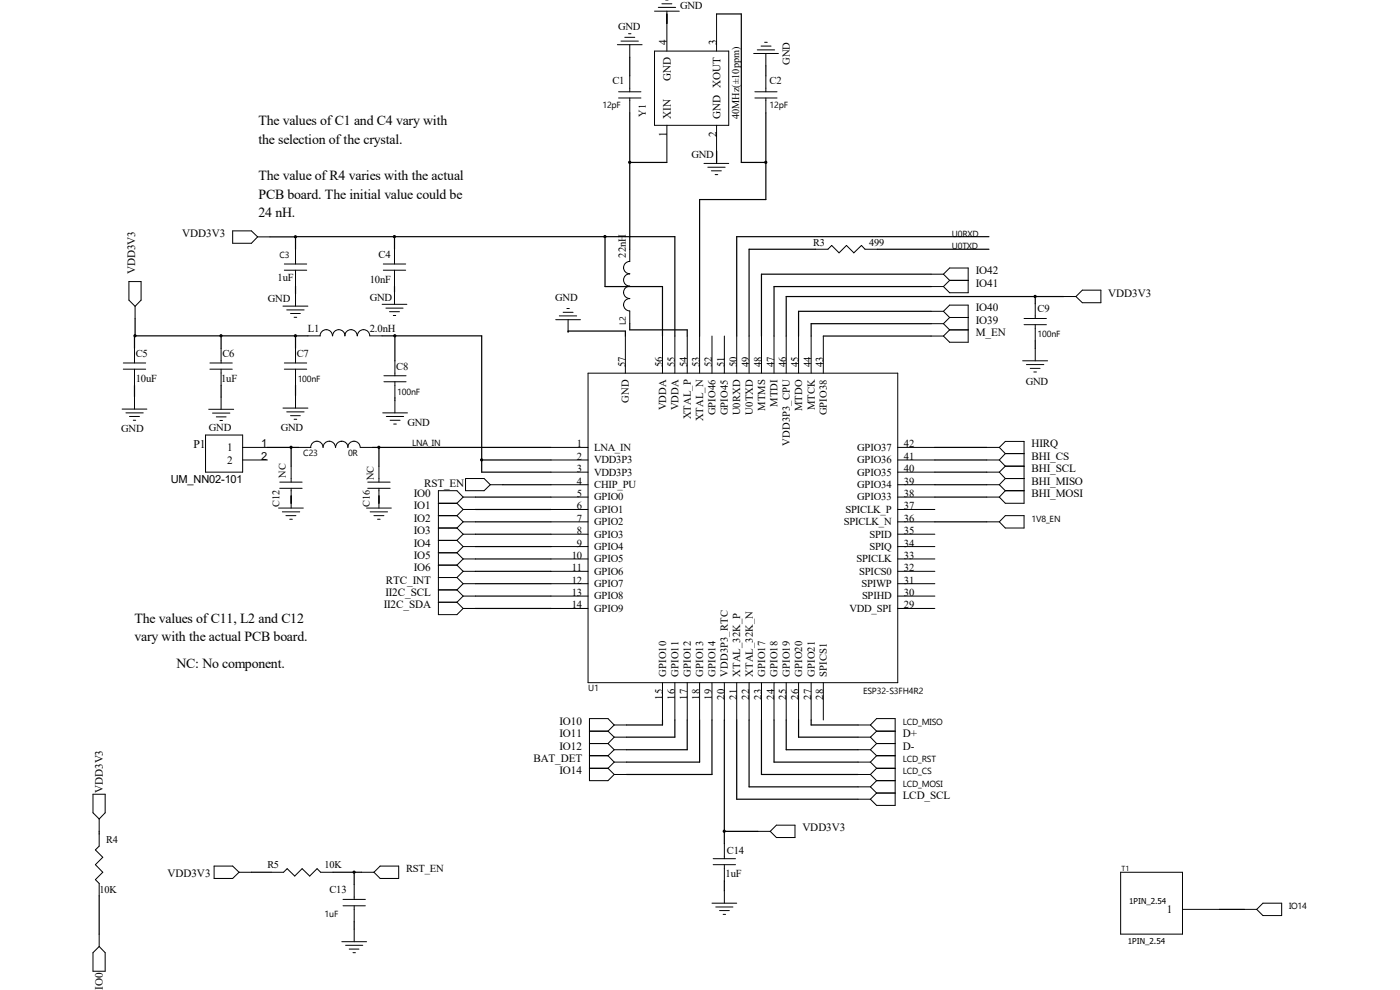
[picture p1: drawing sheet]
<svg xmlns="http://www.w3.org/2000/svg" width="297mm" height="210mm" viewBox="0 0 297 210" stroke-linecap="round" stroke-linejoin="round" font-family="sans-serif">
<g fill="none" stroke="#000" stroke-width=".21">
<path d="M131 9.5h5.2M131.2 19.5h4.8M131.7 8.7h3.7M132.5 7.9h2.2M133.3 7.2h.6M133.6 9.5v2.6M133.6 16.1v3.4M138.9 10.8h15.7v15.8h-15.7zM138.9 2.4h5.2M139.7 1.6h3.6M140.4 .8h2.1M141.2 0h.5"/>
<path d="M141.5 2.4v8.4M152 3v7.8M159.9 11.3h5.2M160.1 19.5h4.7M160.7 10.6h3.6M161.5 9.8h2.1M162.2 9h.6M162.5 11.3v2.7M162.5 16.1v3.4M131.2 20.8h4.8M133.6 20.8v3.2M141.5 26.6v7.9"/>
<path d="M149.4 34.7h5.2M150.2 35.5h3.6M150.9 36.2h2.1M151.7 37h.6M152 26.6v8.1M160.1 20.8h4.7M162.5 20.8v3.2M27.3 59.7h2.6v4l-1.2 1.3-1.4-1.3zM49.4 49h3.9l1.4 1.2-1.4 1.4h-3.9zM54.7 50.2h2.6M60.3 57.3h4.8M60.3 56h4.8"/>
<path d="M62.7 52.9v3.1M62.7 57.3v3.4M81.3 57.3h4.8M81.3 56h4.8M83.7 52.9v3.1M83.7 57.3v3.4M132.3 56.8a1.31 1.31 0 0 0 1.3 1.3M133.6 52.9v2.6a1.23 1.23 0 0 0-1.3 1.3M133.6 58.1a1.29 1.29 0 0 0-1.3 1.3 1.29 1.29 0 0 0 1.3 1.3 1.31 1.31 0 0 0-1.3 1.3M173 52.9h2.6l.8-.8 1.6 1.5 1.6-1.5 1.5 1.5 1.7-1.5 .7 .8h2.6M197.5 58.2h2.7M200.2 58.2l1.3-1.3h3.9v5.2h-3.9l-1.3-1.3"/>
<path d="M200.2 58.2l1.3 1.3M201.5 59.5h3.9M201.5 59.5l-1.3 1.3M26.2 78.3h4.7M26.2 77h4.7M28.5 73.9v3.1M28.5 78.3v3.4M28.7 65v2.6M44.5 78.3h4.8M44.5 77h4.8M46.9 73.9v3.1M46.9 78.3v3.4"/>
<path d="M60 64.9h5.3M60.3 78.3h4.8M60.3 77h4.8M60.8 65.7h3.7M61.6 66.5h2.1M62.4 67.3h.5M62.7 62.3v2.6M62.7 73.9v3.1M62.7 78.3v3.4M65.3 71.2h2.6M69.2 69.9a1.31 1.31 0 0 1 1.3 1.3M69.3 69.9h-.1a1.31 1.31 0 0 0-1.3 1.3"/>
<path d="M70.6 71.2a1.31 1.31 0 0 1 1.3-1.3 1.31 1.31 0 0 1 1.3 1.3M74.5 69.9a1.31 1.31 0 0 1 1.3 1.3M74.5 69.9a1.31 1.31 0 0 0-1.3 1.3M75.8 71.2a1.31 1.31 0 0 1 1.3-1.3 1.31 1.31 0 0 1 1.3 1.3h2.7M81.1 64.6h5.2M81.4 79.7h4.7M81.9 65.4h3.6M82.6 66.1h2.2M83.4 66.9h.5M83.7 61.9v2.7M83.8 76.5v3.2M117.9 67.8h5.2"/>
<path d="M118.7 67h3.6M119.5 66.3h2.1M120.3 65.4h.5M120.5 67.8v2.6M124.8 79.2h65.7v65.6h-65.7zM132.3 62.1v-.1a1.31 1.31 0 0 0 1.3 1.3M132.3 64.7v-.1a1.31 1.31 0 0 0 1.3 1.4v2.6M132.7 71.3v7.9M133.6 63.4a1.23 1.23 0 0 0-1.3 1.2M140.5 71.3v7.9M143.2 71.3v7.9M145.8 71.3v7.9"/>
<path d="M148.4 71.3v7.9M151 71.3v7.9M153.7 71.3v7.9M156.3 71.3v7.9M158.9 71.3v7.9M161.5 71.3v7.9M164.2 71.3v7.9M166.8 71.3v7.9M169.4 71.3v7.9M172.1 71.3v7.9M174.7 71.3v7.9M197.5 71.3h2.7"/>
<path d="M197.5 68.7h2.7M197.5 66h2.7M197.5 60.8h2.7M200.2 66l1.3-1.3h3.9v7.9h-3.9l-1.3-1.3M200.2 68.7l1.3 1.3M200.2 66l1.3 1.4M201.5 70h3.9M201.5 70l-1.3 1.3M201.5 67.4h3.9M201.5 67.4l-1.3 1.3M217 76.5h5.2M217.3 68.9h4.7"/>
<path d="M217.3 67.6h4.7M217.8 77.3h3.6M218.6 78.1h2M219.3 78.9h.6M219.6 64.4v3.2M219.6 68.9v3.4M219.6 73.9v2.6M225.6 62.9h2.7M228.3 62.9l1.3-1.3h4v2.6h-4zM25.9 86.8h5.3M26.7 87.6h3.7M27.5 88.3h2.1"/>
<path d="M28.3 89.2h.5M28.5 84.2v2.6M43.6 92.3h7.9v7.9h-7.9zM44.3 86.8h5.3M45.1 87.6h3.7M45.9 88.4h2.1M46.7 89.2h.5M46.9 84.2v2.6M51.5 94.9h5.2M51.5 97.6h5.2M60 86.6h5.3M60.8 87.4h3.7"/>
<path d="M61.6 88.2h2.1M61.8 98.9v3.4M62.4 88.9h.5M62.7 83.9v2.7M63.3 94.9h2.7M67.2 93.6a1.31 1.31 0 0 1 1.3 1.3 1.24 1.24 0 0 1 1.4-1.3M67.3 93.6a1.24 1.24 0 0 0-1.4 1.3M69.9 93.6a1.31 1.31 0 0 1 1.3 1.3M72.5 93.6a1.23 1.23 0 0 0-1.3 1.3M72.5 93.6a1.31 1.31 0 0 1 1.3 1.3M75.1 93.6a1.31 1.31 0 0 1 1.3 1.3M75.1 93.6a1.24 1.24 0 0 0-1.3 1.3"/>
<path d="M76.5 94.9h2.6M80.4 98.9v3.4M81.2 87.6h5.2M81.4 81h4.7M82 88.3h3.6M82.8 89.2h2.1M83.5 90h.6M83.8 81v3.4M83.8 85v2.6M116.9 94.9h7.9M116.9 97.6h7.9M190.5 94.9h7.8"/>
<path d="M190.5 97.6h7.8M209.3 94.9h2.7M209.3 97.6h2.7M212 94.9l1.3-1.3h4v13.2h-4l-1.3-1.3M212 97.6l1.3 1.3M212 94.9l1.3 1.3M213.3 98.9h4M213.3 98.9l-1.3 1.3M213.3 96.2h4M213.3 96.2l-1.3 1.4M59.1 107.8h5.2M59.4 102.3h4.7"/>
<path d="M59.4 103.6h4.7M59.9 108.6h3.7M60.7 109.4h2.1M61.5 110.2h.5M61.8 103.6v4.2M77.8 107.8h5.2M78 102.3h4.8M78 103.6h4.8M78.5 108.6h3.7M79.3 109.4h2.1M80.1 110.2h.5M80.4 103.6v4.2"/>
<path d="M93 106.8h3.9M93 109.4h3.9M93 112h3.9M93 114.6h3.9M93 117.3h3.9M93 119.9h3.9M96.9 106.8l1.4 1.3M96.9 109.4l1.4 1.3M96.9 112l1.4 1.3M96.9 114.6l1.4 1.4M96.9 117.3l1.4 1.3M96.9 119.9l1.4 1.3"/>
<path d="M98.3 105.5h2.6M98.3 108.1h2.6M98.3 110.7h2.6M98.3 113.3h2.6M98.3 116h2.6M98.3 118.6h2.6M98.3 105.5l-1.4 1.3M98.3 105.5l-1.4-1.4h-3.9v26.3h3.9l1.4-1.3M98.3 108.1l-1.4 1.3M98.3 110.7l-1.4 1.3M98.3 113.3l-1.4 1.3M98.3 116l-1.4 1.3"/>
<path d="M98.3 118.6l-1.4 1.3M98.8 101.5h3.9l1.3 1.3-1.3 1.3h-3.9zM104 102.8h2.6M116.9 100.2h7.9M116.9 105.5h7.9M116.9 108.1h7.9M116.9 110.7h7.9M116.9 113.3h7.9M116.9 116h7.9M116.9 118.6h7.9M116.9 102.8h7.9M190.5 100.2h7.8"/>
<path d="M190.5 105.5h7.8M190.5 108.1h7.8M190.5 110.7h7.8M190.5 113.3h7.8M190.5 116h7.8M190.5 118.6h7.8M190.5 102.8h7.8M209.3 100.2h2.7M209.3 105.5h2.7M209.3 110.7h2.7M209.3 102.8h2.7M212 102.8l1.3 1.3"/>
<path d="M212 100.2l1.3 1.3M213.3 104.1h4M213.3 109.4h4v2.6h-4l-1.3-1.3zM213.3 101.5h4M213.3 104.1l-1.3 1.4M213.3 101.5l-1.3 1.3M93 122.5h3.9M93 125.1h3.9M93 127.8h3.9M96.9 122.5l1.4 1.3M96.9 125.1l1.4 1.3M96.9 127.8l1.4 1.3"/>
<path d="M98.3 121.2h2.6M98.3 123.8h2.6M98.3 129.1h2.6M98.3 126.4h2.6M98.3 121.2l-1.4 1.3M98.3 123.8l-1.4 1.3M98.3 126.4l-1.4 1.4M116.9 121.2h7.9M116.9 123.8h7.9M116.9 129.1h7.9M116.9 126.4h7.9M190.5 121.2h7.8"/>
<path d="M190.5 123.8h7.8M190.5 129.1h7.8M190.5 126.4h7.8M125.1 155.1h3.9M125.1 157.7h3.9M129 155.1l1.3 1.3M129 157.7l1.3 1.3M130.3 153.8h2.6M130.3 153.8l-1.3 1.3M130.3 153.8l-1.3-1.4h-3.9v13.2h3.9l1.3-1.3M130.3 156.4h2.6M130.3 156.4l-1.3 1.3"/>
<path d="M130.3 159h2.6M130.3 159l-1.3 1.3M140.5 144.8v7.9M143.2 144.8v7.9M145.8 144.8v7.9M148.4 144.8v7.9M151 144.8v7.9M153.7 144.8v7.9M156.3 144.8v7.9M158.9 144.8v7.9M161.5 144.8v7.9M164.2 144.8v7.9"/>
<path d="M166.8 144.8v7.9M169.4 144.8v7.9M172.1 144.8v7.9M174.7 144.8v7.9M182 153.8h2.7M182 156.4h2.7M182 159h2.7M184.7 153.8l1.3-1.4h3.9v18.5h-3.9l-1.3-1.4M184.7 159l1.3 1.3M184.7 156.4l1.3 1.3M184.7 153.8l1.3 1.3M186 155.1h3.9"/>
<path d="M186 157.7h3.9M186 157.7l-1.3 1.3M186 155.1l-1.3 1.3M19.7 168.5h2.6v3.9l-1.3 1.3-1.3-1.3zM21 176.9v2.6l-.8 .8 1.6 1.6-1.6 1.5 1.6 1.6-1.6 1.6 .8 .8v2.6M21 173.7v2.7M125.1 160.3h3.9M125.1 163h3.9M129 160.3l1.3 1.4M129 163l1.3 1.3M130.3 161.7h2.6M130.3 161.7l-1.3 1.3"/>
<path d="M130.3 164.3h2.6M153.7 179v3.2M160.8 176.4h2.6M163.4 176.4l1.3-1.4h4v2.7h-4zM182 161.7h2.7M182 169.5h2.7M182 166.9h2.7M182 164.3h2.7M184.7 166.9l1.3 1.3M184.7 164.3l1.3 1.3M184.7 161.7l1.3 1.3M186 160.3h3.9"/>
<path d="M186 163h3.9M186 168.2h3.9M186 168.2l-1.3 1.3M186 165.6h3.9M186 165.6l-1.3 1.3M186 163l-1.3 1.3M186 160.3l-1.3 1.4M21 198.2v2.6M45.4 183.7h4l1.3 1.3-1.3 1.4h-4zM50.7 185h2.6M57.5 185h2.7l.7-.7 1.6 1.5 1.6-1.5 1.6 1.5 1.6-1.5 .7 .7h2.7M72.5 199.8h5.3"/>
<path d="M72.8 192.2h4.7M72.8 190.8h4.7M75.1 187.7v3.1M75.1 192.2v3.3M75.1 197.1v2.7M76.7 185h2.6M79.3 185l1.3-1.3h4v2.7h-4zM151 191.6h5.3M151.3 183.4h4.7M151.3 182.2h4.7M151.8 192.4h3.7M152.7 193.2h2"/>
<path d="M153.4 194h.5M153.7 183.4v3.5M153.7 189v2.6M237.7 185h13.2v13.2h-13.2zM250.9 192.9h7.8M264 192.9h2.6M267.9 191.6h4v2.6h-4l-1.3-1.3zM21 200.8l1.3 1.3v3.9h-2.6v-3.9zM73.3 200.5h3.7M74.1 201.3h2.1M74.9 202.1h.5"/>
</g>
<g fill="none" stroke="#000" stroke-width=".25">
<path d="M133.6 12.1v4M141.5 3v2M152 3h5.3v31.5h5.2M162.5 14v2.1M133.6 24v28.9M133.6 34.5h7.9M152 32v2.5M162.5 24v18.3h-14.1v29M57.3 50.2h85.9v21.1M62.7 50.2v2.7M83.7 50.2v2.7M128.4 50.2v10.6h12.1v10.5"/>
<path d="M173 52.9h-14.1v18.4M186.1 52.9h23.7M197.5 58.2h-36v13.1M209.8 50.2h-53.5v21.1M28.7 67.6v3.6M46.9 71.2v2.7M62.7 60.7v1.6M62.7 71.2v2.7M65.3 71.2h-36.8v2.7M81.1 71.2h21.1v29h14.7M83.7 60.7v1.2M83.8 71.2v5.3"/>
<path d="M120.5 70.4v-.2h12.2v1.1M133.6 68.6v1.4h12.2v1.3M174.7 71.3h22.8M197.5 60.8h-33.3v10.5M197.5 66h-28.1v5.3M197.5 68.7h-25.4v2.6M219.6 62.9v1.5M219.6 72.3v1.6M225.6 62.9h-58.8v8.4M28.5 81.7v2.5M46.9 81.7v2.5M56.7 94.9h6.6"/>
<path d="M61.8 94.9v4M62.7 81.7v2.2M79.1 94.9h37.8M80.4 94.9v4M83.8 84.4v.6M102.2 97.6h14.7M198.3 97.6h11M198.3 94.9h11M61.8 105.2v1.6M80.4 105.2v1.6M100.9 105.5h16M100.9 108.1h16"/>
<path d="M100.9 110.7h16M100.9 113.3h16M100.9 116h16M100.9 118.6h16M106.6 102.8h10.3M198.3 100.2h11M198.3 102.8h11M198.3 105.5h11M198.3 110.7h11M100.9 121.2h16M100.9 123.8h16M100.9 126.4h16"/>
<path d="M100.9 129.1h16M140.5 152.7v1.1h-7.6M143.2 152.7v3.7h-10.3M145.8 152.7v6.3h-12.9M148.4 152.7v9h-15.5M151 152.7v11.6h-18.1M153.7 152.7v26.3M156.3 152.7v16.8h25.7M158.9 152.7v14.2h23.1M161.5 152.7v11.6h20.5M164.2 152.7v9h17.8M166.8 152.7v6.3h15.2"/>
<path d="M169.4 152.7v3.7h12.6M172.1 152.7v1.1h9.9M21 176.4v.5M153.7 176.4h7.1M21 190v8.2M53.3 185h4.2M70.7 185h6M75.1 185v2.7M75.1 195.5v1.6M153.7 186.9v2.1M258.7 192.9h5.3"/>
</g>
<g fill="#000" stroke="#000" stroke-width=".21">
<circle cx="133.6" cy="34.4" r=".23"/>
<circle cx="162.5" cy="34.4" r=".23"/>
<circle cx="62.7" cy="50.2" r=".23"/>
<circle cx="83.7" cy="50.2" r=".23"/>
<circle cx="128.3" cy="50.2" r=".23"/>
<circle cx="28.6" cy="71.2" r=".23"/>
<circle cx="46.9" cy="71.2" r=".23"/>
<circle cx="62.7" cy="71.2" r=".23"/>
<circle cx="83.8" cy="71.2" r=".23"/>
<circle cx="219.6" cy="62.9" r=".23"/>
<circle cx="61.7" cy="94.9" r=".23"/>
<circle cx="80.4" cy="94.9" r=".23"/>
<circle cx="102.2" cy="97.6" r=".23"/>
<circle cx="153.6" cy="176.3" r=".23"/>
<circle cx="75.1" cy="185" r=".23"/>
</g>
<g font-size="2.9">
<text x="54.8" y="26.6">The values of C1 and C4 vary with</text>
<text x="54.8" y="30.5">the selection of the crystal.</text>
<text x="54.8" y="38.3">The value of R4 varies with the actual</text>
<text x="54.8" y="42.1">PCB board. The initial value could be</text>
<text x="54.8" y="46">24 nH.</text>
<text x="28.5" y="132.2">The values of C11, L2 and C12</text>
<text x="28.5" y="136.1">vary with the actual PCB board.</text>
<text x="37.5" y="141.6">NC: No component.</text>
</g>
<text font-size="2.5" x="41" y="95.1">P1</text>
<g font-size="2.4">
<text x="141.5" y="9.5" transform="rotate(-90 141.5 9.5)">4</text>
<text x="152" y="9.5" transform="rotate(-90 152 9.5)">3</text>
<text x="142.3" y="17.2" transform="rotate(-90 142.3 17.2)">GND</text>
<text x="141.5" y="29.1" transform="rotate(-90 141.5 29.1)">1</text>
<text x="142.3" y="25.3" transform="rotate(-90 142.3 25.3)">XIN</text>
<text x="152" y="29.1" transform="rotate(-90 152 29.1)">2</text>
<text x="152.8" y="25.3" transform="rotate(-90 152.8 25.3)">GND XOUT</text>
<text x="38.7" y="50.2">VDD3V3</text>
<text x="28.7" y="58.2" transform="rotate(-90 28.7 58.2)">VDD3V3</text>
<text x="207" y="58.2">IO42</text>
<text x="207" y="60.8">IO41</text>
<text x="235.1" y="62.9">VDD3V3</text>
<text x="207" y="71.3">M_EN</text>
<text x="207" y="68.7">IO39</text>
<text x="207" y="66">IO40</text>
<text x="48.2" y="95.7">1</text>
<text x="218.8" y="94.9">HIRQ</text>
<text x="48.2" y="98.4">2</text>
<text x="218.8" y="100.2">BHI_SCL</text>
<text x="218.8" y="97.6">BHI_CS</text>
<text x="87.8" y="105.5">IO0</text>
<text x="90" y="103.3">RST_EN</text>
<text x="218.8" y="105.5">BHI_MOSI</text>
<text x="218.8" y="102.8">BHI_MISO</text>
<text x="87.8" y="108.1">IO1</text>
<text x="87.8" y="110.7">IO2</text>
<text x="87.8" y="113.3">IO3</text>
<text x="87.8" y="116">IO4</text>
<text x="87.8" y="118.6">IO5</text>
<text x="81.9" y="123.8">RTC_INT</text>
<text x="87.8" y="121.2">IO6</text>
<text x="81.4" y="129.1">II2C_SDA</text>
<text x="81.8" y="126.4">II2C_SCL</text>
<text x="118.7" y="153.8">IO10</text>
<text x="113.2" y="161.7">BAT_DET</text>
<text x="118.7" y="156.4">IO11</text>
<text x="118.7" y="159">IO12</text>
<text x="191.5" y="159">D-</text>
<text x="191.5" y="156.4">D+</text>
<text x="118.7" y="164.3">IO14</text>
<text x="21.8" y="168.2" transform="rotate(-90 21.8 168.2)">VDD3V3</text>
<text x="191.5" y="169.5">LCD_SCL</text>
<text x="170.2" y="176.4">VDD3V3</text>
<text x="35.5" y="186.1">VDD3V3</text>
<text x="247.6" y="193.7">1</text>
<text x="21.8" y="210" transform="rotate(-90 21.8 210)">IO0</text>
</g>
<g font-size="2.3">
<text x="144.3" y="1.9">GND</text>
<text x="131.1" y="6.3">GND</text>
<text x="129.9" y="17.9">C1</text>
<text x="163.3" y="17.9">C2</text>
<text x="167.6" y="13.8" transform="rotate(-90 167.6 13.8)">GND</text>
<text x="146.7" y="33.5">GND</text>
<text x="58.9" y="59.7">1uF</text>
<text x="78.4" y="59.9">10nF</text>
<text x="80.3" y="54.7">C4</text>
<text x="132.8" y="54.7" transform="rotate(-90 132.8 54.7)">22nH</text>
<text x="56.9" y="64">GND</text>
<text x="78.4" y="63.8">GND</text>
<text x="117.8" y="63.8">GND</text>
<text x="65.3" y="70.4">L1</text>
<text x="78.4" y="70.4">2.0nH</text>
<text x="220.1" y="66.3">C9</text>
<text x="28.8" y="75.7">C5</text>
<text x="47.2" y="75.7">C6</text>
<text x="62.9" y="75.7">C7</text>
<text x="132.7" y="77.9" transform="rotate(-90 132.7 77.9)">57</text>
<text x="140.5" y="77.9" transform="rotate(-90 140.5 77.9)">56</text>
<text x="143.2" y="77.9" transform="rotate(-90 143.2 77.9)">55</text>
<text x="145.8" y="77.9" transform="rotate(-90 145.8 77.9)">54</text>
<text x="148.4" y="77.9" transform="rotate(-90 148.4 77.9)">53</text>
<text x="151" y="77.9" transform="rotate(-90 151 77.9)">52</text>
<text x="153.7" y="77.9" transform="rotate(-90 153.7 77.9)">51</text>
<text x="156.3" y="77.9" transform="rotate(-90 156.3 77.9)">50</text>
<text x="158.9" y="77.9" transform="rotate(-90 158.9 77.9)">49</text>
<text x="161.5" y="77.9" transform="rotate(-90 161.5 77.9)">48</text>
<text x="164.2" y="77.9" transform="rotate(-90 164.2 77.9)">47</text>
<text x="166.8" y="77.9" transform="rotate(-90 166.8 77.9)">46</text>
<text x="169.4" y="77.9" transform="rotate(-90 169.4 77.9)">45</text>
<text x="172.1" y="77.9" transform="rotate(-90 172.1 77.9)">44</text>
<text x="174.7" y="77.9" transform="rotate(-90 174.7 77.9)">43</text>
<text x="28.8" y="80.9">10uF</text>
<text x="46.9" y="80.9">1uF</text>
<text x="84.1" y="78.4">C8</text>
<text x="217.6" y="81.6">GND</text>
<text x="133.4" y="85.4" transform="rotate(-90 133.4 85.4)">GND</text>
<text x="141.3" y="87.1" transform="rotate(-90 141.3 87.1)">VDDA</text>
<text x="143.9" y="87.1" transform="rotate(-90 143.9 87.1)">VDDA</text>
<text x="146.6" y="89" transform="rotate(-90 146.6 89)">XTAL_P</text>
<text x="149.2" y="89.4" transform="rotate(-90 149.2 89.4)">XTAL_N</text>
<text x="151.8" y="88.1" transform="rotate(-90 151.8 88.1)">GPIO46</text>
<text x="154.4" y="88.1" transform="rotate(-90 154.4 88.1)">GPIO45</text>
<text x="157.1" y="88.1" transform="rotate(-90 157.1 88.1)">U0RXD</text>
<text x="159.7" y="88" transform="rotate(-90 159.7 88)">U0TXD</text>
<text x="162.3" y="87.1" transform="rotate(-90 162.3 87.1)">MTMS</text>
<text x="165" y="86.3" transform="rotate(-90 165 86.3)">MTDI</text>
<text x="170.2" y="87.2" transform="rotate(-90 170.2 87.2)">MTDO</text>
<text x="172.8" y="87" transform="rotate(-90 172.8 87)">MTCK</text>
<text x="175.4" y="88.1" transform="rotate(-90 175.4 88.1)">GPIO38</text>
<text x="25.7" y="91.6">GND</text>
<text x="44.3" y="91.5">GND</text>
<text x="55.4" y="94.9">1</text>
<text x="59.6" y="91.4">GND</text>
<text x="86.4" y="90.4">GND</text>
<text x="122.4" y="94.9">1</text>
<text x="126.1" y="95.6">LNA_IN</text>
<text x="167.6" y="94.6" transform="rotate(-90 167.6 94.6)">VDD3P3_CPU</text>
<text x="181.9" y="95.6">GPIO37</text>
<text x="191.8" y="94.9">42</text>
<text x="55.4" y="97.6">2</text>
<text x="122.4" y="97.6">2</text>
<text x="122.4" y="100.2">3</text>
<text x="126.1" y="98.3">VDD3P3</text>
<text x="126.1" y="100.9">VDD3P3</text>
<text x="181.9" y="100.9">GPIO35</text>
<text x="181.9" y="98.3">GPIO36</text>
<text x="191.8" y="100.2">40</text>
<text x="191.8" y="97.6">41</text>
<text x="36.2" y="102.4">UM_NN02-101</text>
<text x="122.4" y="105.5">5</text>
<text x="122.4" y="102.8">4</text>
<text x="126.1" y="106.2">GPIO0</text>
<text x="126.1" y="103.5">CHIP_PU</text>
<text x="181.9" y="106.2">GPIO33</text>
<text x="181.9" y="103.5">GPIO34</text>
<text x="191.8" y="105.5">38</text>
<text x="191.8" y="102.8">39</text>
<text x="122.4" y="108.1">6</text>
<text x="122.4" y="110.7">7</text>
<text x="122.4" y="113.3">8</text>
<text x="126.1" y="108.8">GPIO1</text>
<text x="126.1" y="111.4">GPIO2</text>
<text x="179" y="111.4">SPICLK_N</text>
<text x="179.4" y="108.8">SPICLK_P</text>
<text x="191.8" y="113.3">35</text>
<text x="191.8" y="110.7">36</text>
<text x="191.8" y="108.1">37</text>
<text x="121.3" y="118.6">10</text>
<text x="122.4" y="116">9</text>
<text x="126.1" y="114">GPIO3</text>
<text x="126.1" y="116.7">GPIO4</text>
<text x="126.1" y="119.3">GPIO5</text>
<text x="181.7" y="119.3">SPICLK</text>
<text x="184.4" y="116.7">SPIQ</text>
<text x="184.4" y="114">SPID</text>
<text x="191.8" y="116">34</text>
<text x="191.8" y="118.6">33</text>
<text x="121.3" y="121.2">11</text>
<text x="121.3" y="123.8">12</text>
<text x="126.1" y="121.9">GPIO6</text>
<text x="126.1" y="124.5">GPIO7</text>
<text x="182.3" y="121.9">SPICS0</text>
<text x="182.8" y="124.5">SPIWP</text>
<text x="191.8" y="123.8">31</text>
<text x="191.8" y="121.2">32</text>
<text x="121.3" y="126.4">13</text>
<text x="121.3" y="129.1">14</text>
<text x="126.1" y="127.2">GPIO8</text>
<text x="126.1" y="129.8">GPIO9</text>
<text x="180.3" y="129.8">VDD_SPI</text>
<text x="182.9" y="127.2">SPIHD</text>
<text x="191.8" y="129.1">29</text>
<text x="191.8" y="126.4">30</text>
<text x="141.3" y="143.6" transform="rotate(-90 141.3 143.6)">GPIO10</text>
<text x="143.9" y="143.6" transform="rotate(-90 143.9 143.6)">GPIO11</text>
<text x="146.6" y="143.6" transform="rotate(-90 146.6 143.6)">GPIO12</text>
<text x="149.2" y="143.6" transform="rotate(-90 149.2 143.6)">GPIO13</text>
<text x="151.8" y="143.6" transform="rotate(-90 151.8 143.6)">GPIO14</text>
<text x="154.4" y="143.6" transform="rotate(-90 154.4 143.6)">VDD3P3_RTC</text>
<text x="157.1" y="143.6" transform="rotate(-90 157.1 143.6)">XTAL_32K_P</text>
<text x="159.7" y="143.6" transform="rotate(-90 159.7 143.6)">XTAL_32K_N</text>
<text x="162.3" y="143.6" transform="rotate(-90 162.3 143.6)">GPIO17</text>
<text x="165" y="143.6" transform="rotate(-90 165 143.6)">GPIO18</text>
<text x="167.6" y="143.6" transform="rotate(-90 167.6 143.6)">GPIO19</text>
<text x="170.2" y="143.6" transform="rotate(-90 170.2 143.6)">GPIO20</text>
<text x="172.8" y="143.6" transform="rotate(-90 172.8 143.6)">GPIO21</text>
<text x="175.4" y="143.6" transform="rotate(-90 175.4 143.6)">SPICS1</text>
<text x="140.5" y="148.4" transform="rotate(-90 140.5 148.4)">15</text>
<text x="143.2" y="148.4" transform="rotate(-90 143.2 148.4)">16</text>
<text x="145.8" y="148.4" transform="rotate(-90 145.8 148.4)">17</text>
<text x="148.4" y="148.4" transform="rotate(-90 148.4 148.4)">18</text>
<text x="151" y="148.4" transform="rotate(-90 151 148.4)">19</text>
<text x="153.7" y="148.4" transform="rotate(-90 153.7 148.4)">20</text>
<text x="156.3" y="148.4" transform="rotate(-90 156.3 148.4)">21</text>
<text x="158.9" y="148.4" transform="rotate(-90 158.9 148.4)">22</text>
<text x="161.5" y="148.4" transform="rotate(-90 161.5 148.4)">23</text>
<text x="164.2" y="148.4" transform="rotate(-90 164.2 148.4)">24</text>
<text x="166.8" y="148.4" transform="rotate(-90 166.8 148.4)">25</text>
<text x="169.4" y="148.4" transform="rotate(-90 169.4 148.4)">26</text>
<text x="172.1" y="148.4" transform="rotate(-90 172.1 148.4)">27</text>
<text x="174.7" y="148.4" transform="rotate(-90 174.7 148.4)">28</text>
<text x="86.1" y="185">RST_EN</text>
<text x="154.2" y="181.1">C14</text>
<text x="69.9" y="189.5">C13</text>
<text x="153.9" y="186.1">1uF</text>
</g>
<g font-size="2.2">
<text x="137" y="24.7" transform="rotate(-90 137 24.7)">Y1</text>
<text x="156.8" y="25.3" transform="rotate(-90 156.8 25.3)">40MHz(±10ppm)</text>
<text x="172.5" y="52.3">R3</text>
<text x="184.4" y="52.3">499</text>
<text x="60.6" y="101.3" transform="rotate(-90 60.6 101.3)">NC</text>
<text x="79.3" y="101.9" transform="rotate(-90 79.3 101.9)">NC</text>
<text x="59.3" y="107.5" transform="rotate(-90 59.3 107.5)">C12</text>
<text x="78.5" y="107.5" transform="rotate(-90 78.5 107.5)">C16</text>
<text x="22.5" y="178.9">R4</text>
<text x="56.7" y="184.1">R5</text>
<text x="68.8" y="184.1">10K</text>
<text x="21.1" y="189.4">10K</text>
</g>
<g font-size="1.9">
<text x="127.8" y="22.9">12pF</text>
<text x="163.3" y="22.9">12pF</text>
<text x="201.9" y="50.2">U0RXD</text>
<text x="201.9" y="52.9">U0TXD</text>
<text x="59.3" y="54.7">C3</text>
<text x="132.8" y="68.9" transform="rotate(-90 132.8 68.9)">L2</text>
<text x="220.1" y="71.5">100nF</text>
<text x="63.2" y="81.1">100nF</text>
<text x="84.3" y="83.8">100nF</text>
<text x="87.5" y="94.7">LNA_IN</text>
<text x="64.3" y="96.8">C23</text>
<text x="73.8" y="96.8">0R</text>
<text x="218.8" y="110.7">1V8_EN</text>
<text x="124.8" y="146.7">U1</text>
<text x="183.1" y="147.2">ESP32-S3FH4R2</text>
<text x="191.5" y="153.8">LCD_MISO</text>
<text x="191.5" y="161.7">LCD_RST</text>
<text x="191.5" y="166.9">LCD_MOSI</text>
<text x="191.5" y="164.3">LCD_CS</text>
<text x="68.9" y="194.6">1uF</text>
<text x="273.5" y="192.9">IO14</text>
</g>
<g font-size="1.7">
<text x="239.5" y="191.9">1PIN_2.54</text>
<text x="239.3" y="200.3">1PIN_2.54</text>
</g>
<text font-size="1.6" x="238" y="184.8">T1</text>
</svg>
